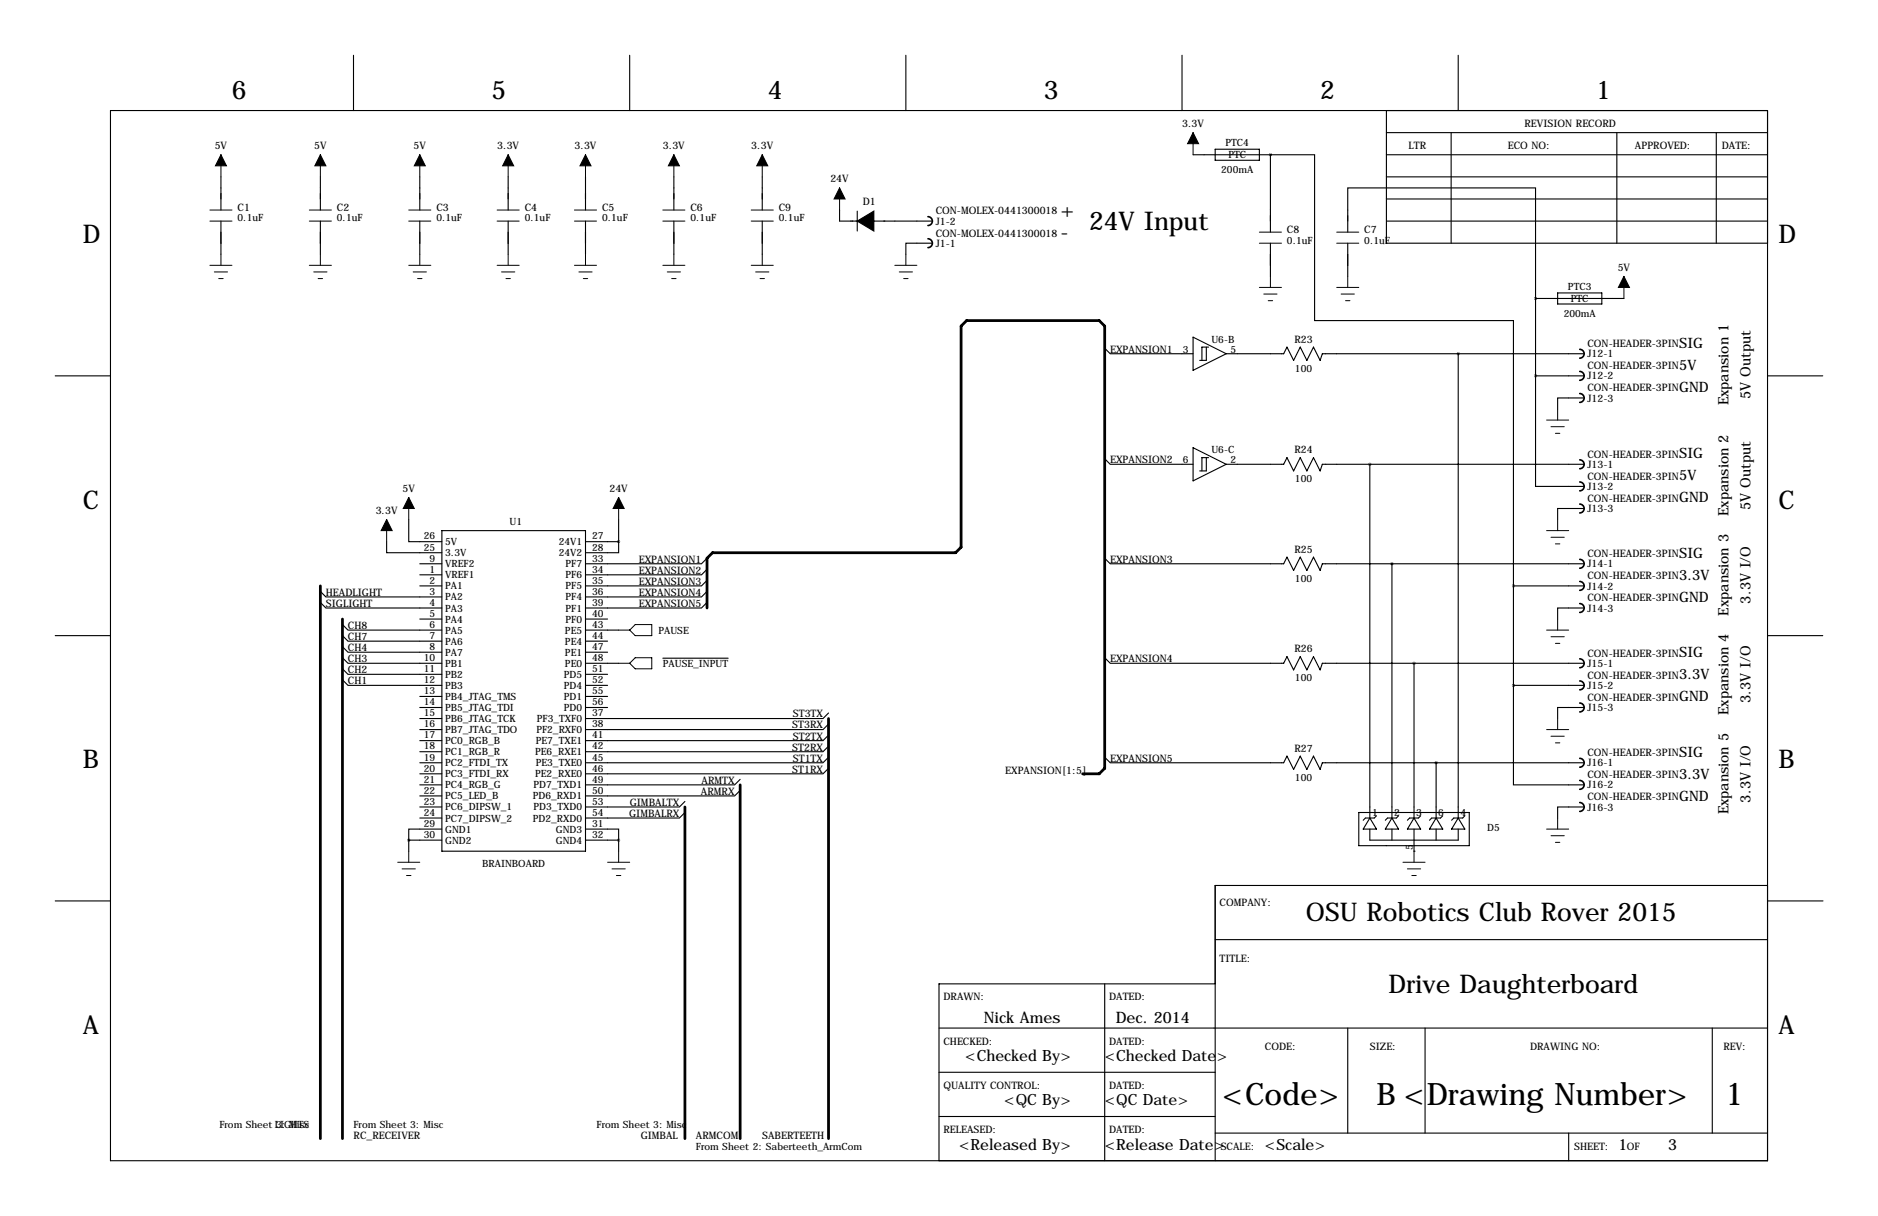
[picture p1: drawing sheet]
<svg xmlns="http://www.w3.org/2000/svg" width="432mm" height="279mm" viewBox="0 0 432 279" stroke-linecap="round" stroke-linejoin="round" font-family="sans-serif">
<g fill="none" stroke="#000" stroke-width=".25">
<path d="M81.3 12.7v12.7M144.8 12.7v12.7M208.3 12.7v12.7M271.8 12.7v12.7M335.3 12.7v12.7M25.4 25.4h381v241.3h-381zM274.3 35.6h17.8M279.4 34.3h10.2v2.5h-10.2zM292.1 35.6h.1M292.1 35.6h10.2v38.1h45.7v60.9M292.1 35.6v17.7M318.8 30.5h87.6"/>
<path d="M318.8 35.6h87.6M318.8 25.4v30.5h87.6M333.7 30.5v25.4M371.8 30.5v25.4M394.6 30.5v25.4M50.8 40.6v7.7M50.8 50.8v7.6M73.7 40.6v7.7M73.7 50.8v7.6M96.5 40.6v7.7M96.5 50.8v7.6M116.8 40.6v7.7"/>
<path d="M116.8 50.8v7.6M134.6 40.6v7.7M134.6 50.8v7.6M154.9 40.6v7.7M154.9 50.8v7.6M175.3 40.6v7.7M175.3 50.8v7.6M193 48.3v2.5h21.4M197.1 48.5v4.6M214.4 55.9h-6.1v2.5M292.1 55.9v7.6M309.9 53.3v-10.1h43.2v25.4"/>
<path d="M309.9 55.9v7.6M318.8 45.7h87.6M318.8 50.8h87.6M318.8 40.6h87.6M274.3 77.5l7.6 3.8-7.6 3.8zM277.4 79.8v3h-1.6M277.9 79.8h-1.5v3M353.1 68.6h20.3M353.1 68.6v17.8M358.1 67.3h10.2v2.5h-10.2zM12.7 86.4h12.7M254 80l1.3 1.3h19"/>
<path d="M281.9 81.3h13.2l.8-1.5 1.5 3 1.6-3 1.5 3 1.5-3 1.5 3 .5-1.5h60.2M335.3 81.3v106.7M353.1 86.4v25.4h11.1M353.1 86.4h11.1M364.2 91.4h-6.1v2.6M406.4 86.4h12.7M94 119.4v5.1h7.6M142.2 119.4v5.1M254 105.4l1.3 1.3h19M274.3 102.9l7.6 3.8-7.6 3.8zM277.4 105.2v3h-1.6M277.9 105.2h-1.5v3"/>
<path d="M281.9 106.7h13.2l.8-1.5 1.5 3 1.6-3 1.5 3 1.5-3 1.5 3 .5-1.5h60.2M315 106.7v81.3M364.2 116.8h-6.1v2.6M73.7 138.4l1.2 1.3h26.7M73.7 135.9l1.2 1.3h26.7M88.9 124.5v2.5h12.7M96.5 132.1h5.1M96.5 134.6h5.1M96.5 129.5h5.1M101.6 121.9h33v73.7h-33zM134.6 124.5h7.6M142.2 124.5v2.5h-7.6"/>
<path d="M162.6 128.3l-1.3 1.2h-26.7M162.6 130.8l-1.3 1.3h-26.7M162.6 133.3l-1.3 1.3h-26.7M162.6 135.9l-1.3 1.3h-26.7M162.6 138.4l-1.3 1.3h-26.7M254 128.3l1.3 1.2h39.8l.8-1.5 1.5 3.1 1.6-3.1 1.5 3.1 1.5-3.1 1.5 3.1 .5-1.6h60.2M320 129.5v58.5M348 134.6h16.2M348 134.6v22.9M364.2 139.7h-6.1v2.5M12.7 146h12.7M78.7 156.2l1.3 1.3h21.6"/>
<path d="M78.7 153.7l1.3 1.2h21.6M78.7 151.1l1.3 1.3h21.6M78.7 148.6l1.3 1.3h21.6M78.7 146l1.3 1.3h21.6M78.7 143.5l1.3 1.3h21.6M96.5 142.2h5.1M134.6 142.2h5.1M134.6 144.8h7.6M134.6 147.3h5.1M134.6 149.9h5.1M134.6 152.4h7.6M134.6 154.9h5.1"/>
<path d="M134.6 157.5h5.1M152.4 151.2h15M254 151.1l1.3 1.3h39.8l.8-1.5 1.5 3 1.6-3 1.5 3 1.5-3 1.5 3 .5-1.5h60.2M325.1 152.4v35.6M348 157.5v22.8h16.2M348 157.5h16.2M406.4 146h12.7M96.5 160h5.1M96.5 162.6h5.1M96.5 165.1h5.1M96.5 167.6h5.1M96.5 170.2h5.1"/>
<path d="M96.5 172.7h5.1M96.5 175.3h5.1M96.5 177.8h5.1M134.6 160h5.1M134.6 162.6h5.1M170.2 179.1l-1.3 1.2h-34.3M190.5 176.5l-1.3 1.3h-54.6M190.5 174l-1.3 1.3h-54.6M190.5 171.4l-1.3 1.3h-54.6M190.5 168.9l-1.3 1.3h-54.6M190.5 166.4l-1.3 1.2h-54.6M190.5 163.8l-1.3 1.3h-54.6"/>
<path d="M254 174l1.3 1.3h39.8l.8-1.6 1.5 3.1 1.6-3.1 1.5 3.1 1.5-3.1 1.5 3.1 .5-1.5h60.2M330.2 175.3v12.7M364.2 162.6h-6.1v2.5M94 193h7.6M94 193v2.6M96.5 180.3h5.1M96.5 182.9h5.1M96.5 185.4h5.1M96.5 188h5.1M101.6 190.5h-7.6v2.5M134.6 190.5h7.6v2.5M134.6 193h7.6"/>
<path d="M142.2 193v2.6M157.5 184.1l-1.3 1.3h-21.6M157.5 186.7l-1.3 1.3h-21.6M170.2 181.6l-1.3 1.3h-34.3M312.4 186.7h25.4v7.6h-25.4zM315 190.5v2.5h20.3v-2.5M315 188l1.5 2.5h-3.1zM316.5 187.5l-.5 .5h-2.1l-.5 .5M320 188l1.6 2.5h-3.1zM320 190.5v2.5M321.6 187.5l-.5 .5h-2.1l-.5 .5M325.1 195.6h.1"/>
<path d="M325.1 188l1.5 2.5h-3zM325.1 190.5v5.1M326.6 187.5l-.5 .5h-2l-.5 .5M330.2 188l1.5 2.5h-3zM330.2 190.5v2.5M331.7 187.5l-.5 .5h-2l-.5 .5M335.3 188l1.5 2.5h-3zM336.8 187.5l-.5 .5h-2l-.5 .5M364.2 185.4h-6.1v2.6M12.7 207h12.7M279.4 215.9h127M406.4 203.5h-127v63.2"/>
<path d="M406.5 207h12.7M215.9 236.2h190.5M254 226.1v40.6M279.4 226.1h-63.5v40.6M309.9 236.2v24.1M327.7 236.2v24.1M393.7 236.2v24.1M215.9 246.4h63.5M215.9 256.5h63.5M279.4 260.3h127M360.7 260.3v6.4"/>
</g>
<g fill="none" stroke="#000" stroke-width=".38">
<path d="M213.4 54.9a1.02 1.02 0 0 1 1 1 1.02 1.02 0 0 1-1 1M213.4 49.8a1.02 1.02 0 0 1 1 1 1.02 1.02 0 0 1-1 1M363.2 80.3a1.02 1.02 0 0 1 1 1 1.02 1.02 0 0 1-1 1M363.2 85.3a1.02 1.02 0 0 1 1 1.1 1.02 1.02 0 0 1-1 1M363.2 90.4a1.02 1.02 0 0 1 1 1 1.02 1.02 0 0 1-1 1.1M363.2 105.7a1.02 1.02 0 0 1 1 1 1.02 1.02 0 0 1-1 1M363.2 110.7a1.02 1.02 0 0 1 1 1.1 1.02 1.02 0 0 1-1 1M363.2 115.8a1.02 1.02 0 0 1 1 1 1.02 1.02 0 0 1-1 1.1M363.2 128.5a1.02 1.02 0 0 1 1 1 1.02 1.02 0 0 1-1 1.1M363.2 133.6a1.02 1.02 0 0 1 1 1 1.02 1.02 0 0 1-1 1M363.2 138.7a1.02 1.02 0 0 1 1 1 1.02 1.02 0 0 1-1 1M363.2 151.4a1.02 1.02 0 0 1 1 1 1.02 1.02 0 0 1-1 1"/>
<path d="M363.2 156.5a1.02 1.02 0 0 1 1 1 1.02 1.02 0 0 1-1 1M363.2 161.5a1.02 1.02 0 0 1 1 1.1 1.02 1.02 0 0 1-1 1M363.2 174.2a1.02 1.02 0 0 1 1 1.1 1.02 1.02 0 0 1-1 1M363.2 179.3a1.02 1.02 0 0 1 1 1 1.02 1.02 0 0 1-1 1.1M363.2 184.4a1.02 1.02 0 0 1 1 1 1.02 1.02 0 0 1-1 1"/>
</g>
<path d="M197.1 50.8h3.8v2.3zM197.1 50.8l3.8-2.3v2.3z" fill="#000" stroke="#000" stroke-width=".25"/>
<g fill="none" stroke="#000" stroke-width=".23">
<path d="M50.8 35.6v5M73.7 35.6v5M96.5 35.6v5M116.8 35.6v5M134.6 35.6v5M154.9 35.6v5M175.3 35.6v5M274.3 30.5v5.1M48.3 48.3h5M48.3 50.8h5M50.8 58.4v2.6M71.1 48.3h5.1"/>
<path d="M71.1 50.8h5.1M73.7 58.4v2.6M94 48.3h5.1M94 50.8h5.1M96.5 58.4v2.6M114.3 48.3h5.1M114.3 50.8h5.1M116.8 58.4v2.6M132.1 48.3h5.1M132.1 50.8h5.1M134.6 58.4v2.6M152.4 48.3h5.1"/>
<path d="M152.4 50.8h5.1M154.9 58.4v2.6M172.7 48.3h5.1M172.7 50.8h5.1M175.3 58.4v2.6M193 43.2v5.1M208.3 58.4v2.6M289.6 53.3h5M289.6 55.9h5M307.3 53.3h5.1M307.3 55.9h5.1M48.3 61h5"/>
<path d="M49.3 62.5h3M50.3 64h1M71.1 61h5.1M72.1 62.5h3.1M73.2 64h1M94 61h5.1M95 62.5h3M96 64h1M114.3 61h5.1M115.3 62.5h3.1M116.3 64h1M132.1 61h5.1"/>
<path d="M133.1 62.5h3M134.1 64h1M152.4 61h5.1M153.4 62.5h3.1M154.4 64h1M172.7 61h5.1M173.7 62.5h3.1M174.8 64h1M205.7 61h5.1M206.8 62.5h3M207.8 64h1M289.6 66h5"/>
<path d="M290.6 67.6h3M291.6 69.1h1M292.1 63.5v2.5M307.3 66h5.1M308.4 67.6h3M309.4 69.1h1M309.9 63.5v2.5M373.4 63.5v5.1M355.6 96.5h5.1M356.6 98h3.1M357.6 99.6h1M358.1 94v2.5"/>
<path d="M88.9 119.4v5.1M94 114.3v5.1M142.2 114.3v5.1M358.1 119.4v2.5M355.6 121.9h5.1M356.6 123.4h3.1M357.6 125h1M142.2 144.8h2.6M142.2 152.4h2.6M144.8 144.8l1.2-1.3h3.9v2.5h-3.9zM146 151.1h3.9v2.6h-3.9l-1.2-1.3zM355.6 144.8h5.1"/>
<path d="M356.6 146.3h3.1M357.6 147.8h1M358.1 142.2v2.6M355.6 167.6h5.1M356.6 169.2h3.1M357.6 170.7h1M358.1 165.1v2.5M91.4 198.1h5.1M92.5 199.6h3M94 195.6v2.5M139.7 198.1h5.1M140.7 199.6h3.1"/>
<path d="M142.2 195.6v2.5M322.6 198.1h5.1M323.6 199.6h3M325.1 195.6v2.5M355.6 190.5h5.1M356.6 192h3.1M357.6 193.5h1M358.1 188v2.5M93.5 201.2h1M141.7 201.2h1M324.6 201.2h1"/>
</g>
<g fill="#000" stroke="#000" stroke-width=".23">
<path d="M50.8 35.6l1.3 2.5h-2.6zM73.7 35.6l1.2 2.5h-2.5zM96.5 35.6l1.3 2.5h-2.6zM116.8 35.6l1.3 2.5h-2.5zM134.6 35.6l1.3 2.5h-2.6zM154.9 35.6l1.3 2.5h-2.5zM175.3 35.6l1.2 2.5h-2.5zM274.3 30.5l1.3 2.5h-2.6zM193 43.2l1.3 2.5h-2.5zM373.4 63.5l1.2 2.5h-2.5zM88.9 119.4l1.3 2.5h-2.6zM94 114.3l1.2 2.5h-2.5z"/>
<path d="M142.2 114.3l1.3 2.5h-2.5z"/>
</g>
<path d="M142.2 193a.05 .05 0 0 0 .1 0 .05 .05 0 0 0-.1 0zM142.2 124.5a.05 .05 0 0 0 .1 0 .05 .05 0 0 0-.1 0zM353 86.4a.05 .05 0 0 0 .1 0 .05 .05 0 0 0-.1 0zM314.9 106.7a.05 .05 0 0 0 .1 0 .05 .05 0 0 0-.1 0zM320 129.5a.05 .05 0 0 0 .1 0 .05 .05 0 0 0-.1 0zM353 68.6a.05 .05 0 0 0 .1 0 .05 .05 0 0 0-.1 0z" fill="#000" stroke="#000" stroke-width=".63"/>
<path d="M73.7 134.6v127M162.6 139.7v-11.4l1.2-1.3h55.9l1.3-1.3v-50.8l1.2-1.2h30.5l1.3 1.2v101.6l-1.3 1.3h-3.8M78.7 142.2v119.4M190.5 165.1v96.5M157.5 185.4v76.2M170.2 180.3v81.3" fill="none" stroke="#000" stroke-width=".63"/>
<text font-size="7.3" x="396.7" y="254">1</text>
<g font-size="7.1">
<text x="281" y="254">&lt;Code&gt;</text>
<text x="316.5" y="254">B &lt;Drawing Number&gt;</text>
</g>
<g font-size="5.9">
<text x="53.3" y="22.9">6</text>
<text x="113" y="22.9">5</text>
<text x="176.5" y="22.9">4</text>
<text x="240" y="22.9">3</text>
<text x="303.5" y="22.9">2</text>
<text x="367" y="22.9">1</text>
<text x="250.4" y="52.9">24V Input</text>
<text x="19" y="55.9">D</text>
<text x="408.9" y="55.9">D</text>
<text x="19" y="116.8">C</text>
<text x="408.9" y="116.8">C</text>
<text x="19" y="176.5">B</text>
<text x="408.9" y="176.5">B</text>
<text x="300.3" y="211.6">OSU Robotics Club Rover 2015</text>
<text x="319.3" y="228.1">Drive Daughterboard</text>
<text x="19" y="237.5">A</text>
<text x="408.9" y="237.5">A</text>
</g>
<g font-size="4.6">
<text x="243.8" y="49.9">+</text>
<text x="243.8" y="55">-</text>
</g>
<g font-size="3.6">
<text x="226.2" y="235">Nick Ames</text>
<text x="256.5" y="235">Dec. 2014</text>
<text x="221.9" y="243.8">&lt;Checked By&gt;</text>
<text x="254" y="243.8">&lt;Checked Date&gt;</text>
<text x="230.9" y="254">&lt;QC By&gt;</text>
<text x="254" y="254">&lt;QC Date&gt;</text>
<text x="220.5" y="264.1">&lt;Released By&gt;</text>
<text x="254" y="264.1">&lt;Release Date&gt;</text>
<text x="290.8" y="264.1">&lt;Scale&gt;</text>
<text x="372.1" y="264.1">1</text>
<text x="383.5" y="264.1">3</text>
</g>
<g font-size="3.3">
<text x="386.1" y="79.9">SIG</text>
<text x="386.1" y="85">5V</text>
<text x="386.1" y="90.1">GND</text>
<text x="397.4" y="93.2" transform="rotate(-90 397.4 93.2)">Expansion 1</text>
<text x="402.5" y="91.7" transform="rotate(-90 402.5 91.7)">5V Output</text>
<text x="386.1" y="105.3">SIG</text>
<text x="386.1" y="110.4">5V</text>
<text x="386.1" y="115.5">GND</text>
<text x="397.4" y="118.6" transform="rotate(-90 397.4 118.6)">Expansion 2</text>
<text x="402.5" y="117.1" transform="rotate(-90 402.5 117.1)">5V Output</text>
<text x="386.1" y="128.2">SIG</text>
<text x="386.1" y="133.2">3.3V</text>
<text x="386.1" y="138.3">GND</text>
<text x="397.4" y="141.4" transform="rotate(-90 397.4 141.4)">Expansion 3</text>
<text x="402.5" y="138.7" transform="rotate(-90 402.5 138.7)">3.3V I/O</text>
<text x="386.1" y="151">SIG</text>
<text x="386.1" y="156.1">3.3V</text>
<text x="386.1" y="161.2">GND</text>
<text x="402.5" y="161.5" transform="rotate(-90 402.5 161.5)">3.3V I/O</text>
<text x="397.4" y="164.3" transform="rotate(-90 397.4 164.3)">Expansion 4</text>
<text x="386.1" y="173.9">SIG</text>
<text x="386.1" y="179">3.3V</text>
<text x="386.1" y="184">GND</text>
<text x="402.5" y="184.4" transform="rotate(-90 402.5 184.4)">3.3V I/O</text>
<text x="397.4" y="187.1" transform="rotate(-90 397.4 187.1)">Expansion 5</text>
</g>
<g font-size="2.4">
<text x="271.8" y="29.2">3.3V</text>
<text x="350.5" y="29.2">REVISION RECORD</text>
<text x="49.4" y="34.3">5V</text>
<text x="72.2" y="34.3">5V</text>
<text x="95.1" y="34.3">5V</text>
<text x="114.3" y="34.3">3.3V</text>
<text x="132.1" y="34.3">3.3V</text>
<text x="152.4" y="34.3">3.3V</text>
<text x="172.7" y="34.3">3.3V</text>
<text x="323.8" y="34.3">LTR</text>
<text x="346.7" y="34.3">ECO NO:</text>
<text x="375.9" y="34.3">APPROVED:</text>
<text x="395.9" y="34.3">DATE:</text>
<text x="190.9" y="41.9">24V</text>
<text x="198.4" y="47">D1</text>
<text x="54.6" y="48.5">C1</text>
<text x="77.5" y="48.5">C2</text>
<text x="100.3" y="48.5">C3</text>
<text x="120.6" y="48.5">C4</text>
<text x="138.4" y="48.5">C5</text>
<text x="158.7" y="48.5">C6</text>
<text x="179.1" y="48.5">C9</text>
<text x="215.1" y="51.6">J1-2</text>
<text x="215.1" y="49.3">CON-MOLEX-0441300018</text>
<text x="295.9" y="53.6">C8</text>
<text x="313.7" y="53.6">C7</text>
<text x="215.1" y="56.7">J1-1</text>
<text x="215.1" y="54.4">CON-MOLEX-0441300018</text>
<text x="372" y="62.2">5V</text>
<text x="255.3" y="81">EXPANSION1</text>
<text x="297.6" y="78.7">R23</text>
<text x="365" y="82.1">J12-1</text>
<text x="365" y="79.8">CON-HEADER-3PIN</text>
<text x="365" y="87.2">J12-2</text>
<text x="365" y="84.8">CON-HEADER-3PIN</text>
<text x="365" y="89.9">CON-HEADER-3PIN</text>
<text x="365" y="92.3">J12-3</text>
<text x="255.3" y="106.4">EXPANSION2</text>
<text x="297.6" y="104.1">R24</text>
<text x="365" y="107.5">J13-1</text>
<text x="365" y="105.2">CON-HEADER-3PIN</text>
<text x="92.6" y="113">5V</text>
<text x="140.1" y="113">24V</text>
<text x="365" y="112.6">J13-2</text>
<text x="365" y="110.2">CON-HEADER-3PIN</text>
<text x="86.4" y="118.1">3.3V</text>
<text x="365" y="117.7">J13-3</text>
<text x="365" y="115.3">CON-HEADER-3PIN</text>
<text x="146.9" y="129.3">EXPANSION1</text>
<text x="146.9" y="131.8">EXPANSION2</text>
<text x="255.3" y="129.3">EXPANSION3</text>
<text x="297.6" y="127">R25</text>
<text x="365" y="130.4">J14-1</text>
<text x="365" y="128">CON-HEADER-3PIN</text>
<text x="74.9" y="136.9">HEADLIGHT</text>
<text x="146.9" y="134.4">EXPANSION3</text>
<text x="146.9" y="136.9">EXPANSION4</text>
<text x="365" y="135.5">J14-2</text>
<text x="365" y="133.1">CON-HEADER-3PIN</text>
<text x="74.9" y="139.4">SIGLIGHT</text>
<text x="146.9" y="139.4">EXPANSION5</text>
<text x="365" y="140.5">J14-3</text>
<text x="365" y="138.2">CON-HEADER-3PIN</text>
<text x="80" y="149.6">CH4</text>
<text x="80" y="147.1">CH7</text>
<text x="80" y="144.5">CH8</text>
<text x="297.6" y="149.9">R26</text>
<text x="80" y="154.7">CH2</text>
<text x="80" y="152.1">CH3</text>
<text x="255.3" y="152.1">EXPANSION4</text>
<text x="365" y="153.2">J15-1</text>
<text x="365" y="150.9">CON-HEADER-3PIN</text>
<text x="365" y="156">CON-HEADER-3PIN</text>
<text x="80" y="157.2">CH1</text>
<text x="365" y="158.3">J15-2</text>
<text x="365" y="161">CON-HEADER-3PIN</text>
<text x="182.2" y="167.4">ST3RX</text>
<text x="182.3" y="164.8">ST3TX</text>
<text x="365" y="163.4">J15-3</text>
<text x="182.2" y="172.5">ST2RX</text>
<text x="182.3" y="169.9">ST2TX</text>
<text x="297.6" y="172.7">R27</text>
<text x="365" y="173.7">CON-HEADER-3PIN</text>
<text x="182.2" y="177.5">ST1RX</text>
<text x="182.3" y="175">ST1TX</text>
<text x="231.1" y="177.8">EXPANSION[1:5]</text>
<text x="255.3" y="175">EXPANSION5</text>
<text x="365" y="176.1">J16-1</text>
<text x="365" y="178.8">CON-HEADER-3PIN</text>
<text x="144.8" y="185.2">GIMBALTX</text>
<text x="161.2" y="182.6">ARMRX</text>
<text x="161.3" y="180.1">ARMTX</text>
<text x="365" y="181.2">J16-2</text>
<text x="365" y="183.9">CON-HEADER-3PIN</text>
<text x="144.7" y="187.7">GIMBALRX</text>
<text x="365" y="186.3">J16-3</text>
<text x="280.4" y="208.3">COMPANY:</text>
<text x="280.4" y="221">TITLE:</text>
<text x="216.9" y="229.9">DRAWN:</text>
<text x="255" y="229.9">DATED:</text>
<text x="216.9" y="240">CHECKED:</text>
<text x="255" y="240">DATED:</text>
<text x="290.8" y="241.3">CODE:</text>
<text x="315" y="241.3">SIZE:</text>
<text x="351.8" y="241.3">DRAWING NO:</text>
<text x="396.2" y="241.3">REV:</text>
<text x="216.9" y="250.2">QUALITY CONTROL:</text>
<text x="255" y="250.2">DATED:</text>
<text x="81.3" y="261.6">RC_RECEIVER</text>
<text x="147.3" y="261.6">GIMBAL</text>
<text x="160" y="261.6">ARMCOM</text>
<text x="175.3" y="261.6">SABERTEETH</text>
<text x="216.9" y="260.3">RELEASED:</text>
<text x="255" y="260.3">DATED:</text>
<text x="280.7" y="264.2">SCALE:</text>
<text x="361.9" y="264.2">SHEET:</text>
<text x="374" y="264.2">OF</text>
</g>
<g font-size="2.3">
<text x="281.8" y="33.5">PTC4</text>
<text x="280.8" y="39.7">200mA</text>
<text x="282.4" y="36.4">PTC</text>
<text x="54.6" y="50.9">0.1uF</text>
<text x="77.5" y="50.9">0.1uF</text>
<text x="100.3" y="50.9">0.1uF</text>
<text x="120.6" y="50.9">0.1uF</text>
<text x="138.4" y="50.9">0.1uF</text>
<text x="158.7" y="50.9">0.1uF</text>
<text x="179.1" y="50.9">0.1uF</text>
<text x="295.9" y="56">0.1uF</text>
<text x="313.7" y="56">0.1uF</text>
<text x="360.5" y="66.5">PTC3</text>
<text x="361.2" y="69.4">PTC</text>
<text x="359.5" y="72.7">200mA</text>
<text x="272" y="81">3</text>
<text x="278.5" y="78.7">U6-B</text>
<text x="283" y="81">5</text>
<text x="297.7" y="85.4">100</text>
<text x="272" y="106.4">6</text>
<text x="278.5" y="104.1">U6-C</text>
<text x="283" y="106.4">2</text>
<text x="297.7" y="110.8">100</text>
<text x="97.4" y="124">26</text>
<text x="102.4" y="125.3">5V</text>
<text x="117.2" y="120.7">U1</text>
<text x="128.5" y="125.3">24V1</text>
<text x="136.1" y="124">27</text>
<text x="97.4" y="126.5">25</text>
<text x="98.8" y="131.6">1</text>
<text x="98.8" y="129">9</text>
<text x="102.4" y="130.3">VREF2</text>
<text x="102.4" y="127.8">3.3V</text>
<text x="128.5" y="127.8">24V2</text>
<text x="130" y="130.3">PF7</text>
<text x="136.1" y="126.5">28</text>
<text x="136.1" y="129">33</text>
<text x="136.1" y="131.6">34</text>
<text x="98.8" y="134.1">2</text>
<text x="98.8" y="136.7">3</text>
<text x="102.4" y="132.9">VREF1</text>
<text x="102.4" y="135.4">PA1</text>
<text x="102.4" y="138">PA2</text>
<text x="130" y="132.9">PF6</text>
<text x="130" y="135.4">PF5</text>
<text x="130" y="138">PF4</text>
<text x="136.1" y="134.1">35</text>
<text x="136.1" y="136.7">36</text>
<text x="297.7" y="133.7">100</text>
<text x="98.8" y="139.2">4</text>
<text x="98.8" y="141.7">5</text>
<text x="102.4" y="140.5">PA3</text>
<text x="102.4" y="143">PA4</text>
<text x="130" y="140.5">PF1</text>
<text x="130" y="143">PF0</text>
<text x="136.1" y="139.2">39</text>
<text x="136.1" y="141.7">40</text>
<text x="98.8" y="144.3">6</text>
<text x="98.8" y="146.8">7</text>
<text x="98.8" y="149.4">8</text>
<text x="102.4" y="145.6">PA5</text>
<text x="102.4" y="148.1">PA6</text>
<text x="129.9" y="145.6">PE5</text>
<text x="129.9" y="148.1">PE4</text>
<text x="136.1" y="144.3">43</text>
<text x="136.1" y="146.8">44</text>
<text x="136.1" y="149.4">47</text>
<text x="151.4" y="145.6">PAUSE</text>
<text x="97.4" y="151.9">10</text>
<text x="97.4" y="154.4">11</text>
<text x="102.4" y="150.7">PA7</text>
<text x="102.4" y="153.2">PB1</text>
<text x="102.4" y="155.7">PB2</text>
<text x="129.6" y="155.7">PD5</text>
<text x="129.9" y="150.7">PE1</text>
<text x="129.9" y="153.2">PE0</text>
<text x="136.1" y="151.9">48</text>
<text x="136.1" y="154.4">51</text>
<text x="152.4" y="153.2">PAUSE_INPUT</text>
<text x="97.4" y="157">12</text>
<text x="97.4" y="159.5">13</text>
<text x="102.4" y="158.3">PB3</text>
<text x="102.4" y="160.8">PB4_JTAG_TMS</text>
<text x="129.6" y="158.3">PD4</text>
<text x="129.6" y="160.8">PD1</text>
<text x="136.1" y="157">52</text>
<text x="136.1" y="159.5">55</text>
<text x="297.7" y="156.6">100</text>
<text x="97.4" y="162.1">14</text>
<text x="97.4" y="164.6">15</text>
<text x="97.4" y="167.1">16</text>
<text x="102.4" y="163.4">PB5_JTAG_TDI</text>
<text x="102.4" y="165.9">PB6_JTAG_TCK</text>
<text x="123.4" y="165.9">PF3_TXF0</text>
<text x="129.6" y="163.4">PD0</text>
<text x="136.1" y="164.6">37</text>
<text x="136.1" y="167.1">38</text>
<text x="136.1" y="162.1">56</text>
<text x="97.4" y="169.7">17</text>
<text x="97.4" y="172.2">18</text>
<text x="102.4" y="168.4">PB7_JTAG_TDO</text>
<text x="102.4" y="171">PC0_RGB_B</text>
<text x="102.4" y="173.5">PC1_RGB_R</text>
<text x="123.1" y="173.5">PE6_RXE1</text>
<text x="123.2" y="171">PE7_TXE1</text>
<text x="123.3" y="168.4">PF2_RXF0</text>
<text x="136.1" y="169.7">41</text>
<text x="136.1" y="172.2">42</text>
<text x="97.4" y="174.8">19</text>
<text x="97.4" y="177.3">20</text>
<text x="97.4" y="179.8">21</text>
<text x="102.4" y="176.1">PC2_FTDI_TX</text>
<text x="102.4" y="178.6">PC3_FTDI_RX</text>
<text x="123.1" y="178.6">PE2_RXE0</text>
<text x="123.2" y="176.1">PE3_TXE0</text>
<text x="136.1" y="174.8">45</text>
<text x="136.1" y="177.3">46</text>
<text x="136.1" y="179.8">49</text>
<text x="297.7" y="179.4">100</text>
<text x="97.4" y="182.4">22</text>
<text x="97.4" y="184.9">23</text>
<text x="102.4" y="181.1">PC4_RGB_G</text>
<text x="102.4" y="183.7">PC5_LED_B</text>
<text x="122.5" y="183.7">PD6_RXD1</text>
<text x="122.7" y="181.1">PD7_TXD1</text>
<text x="136.1" y="182.4">50</text>
<text x="136.1" y="184.9">53</text>
<text x="97.4" y="187.5">24</text>
<text x="97.4" y="190">29</text>
<text x="102.4" y="186.2">PC6_DIPSW_1</text>
<text x="102.4" y="188.8">PC7_DIPSW_2</text>
<text x="102.4" y="191.3">GND1</text>
<text x="122.5" y="188.8">PD2_RXD0</text>
<text x="122.7" y="186.2">PD3_TXD0</text>
<text x="127.8" y="191.3">GND3</text>
<text x="136.1" y="190">31</text>
<text x="136.1" y="187.5">54</text>
<text x="315.5" y="187.5">1</text>
<text x="320.5" y="187.5">2</text>
<text x="325.6" y="187.5">3</text>
<text x="330.7" y="187.5">6</text>
<text x="335.8" y="187.5">4</text>
<text x="342" y="191">D5</text>
<text x="97.4" y="192.5">30</text>
<text x="102.4" y="193.8">GND2</text>
<text x="127.8" y="193.8">GND4</text>
<text x="136.1" y="192.5">32</text>
<text x="324.9" y="195.4" transform="rotate(-90 324.9 195.4)">5</text>
<text x="110.9" y="199.2">BRAINBOARD</text>
<text x="50.4" y="259.1">From Sheet 3: Misc</text>
<text x="63.2" y="259.1">LIGHTS</text>
<text x="81.3" y="259.1">From Sheet 3: Misc</text>
<text x="137.2" y="259.1">From Sheet 3: Misc</text>
<text x="160" y="264.2">From Sheet 2: Saberteeth_ArmCom</text>
</g>
</svg>
